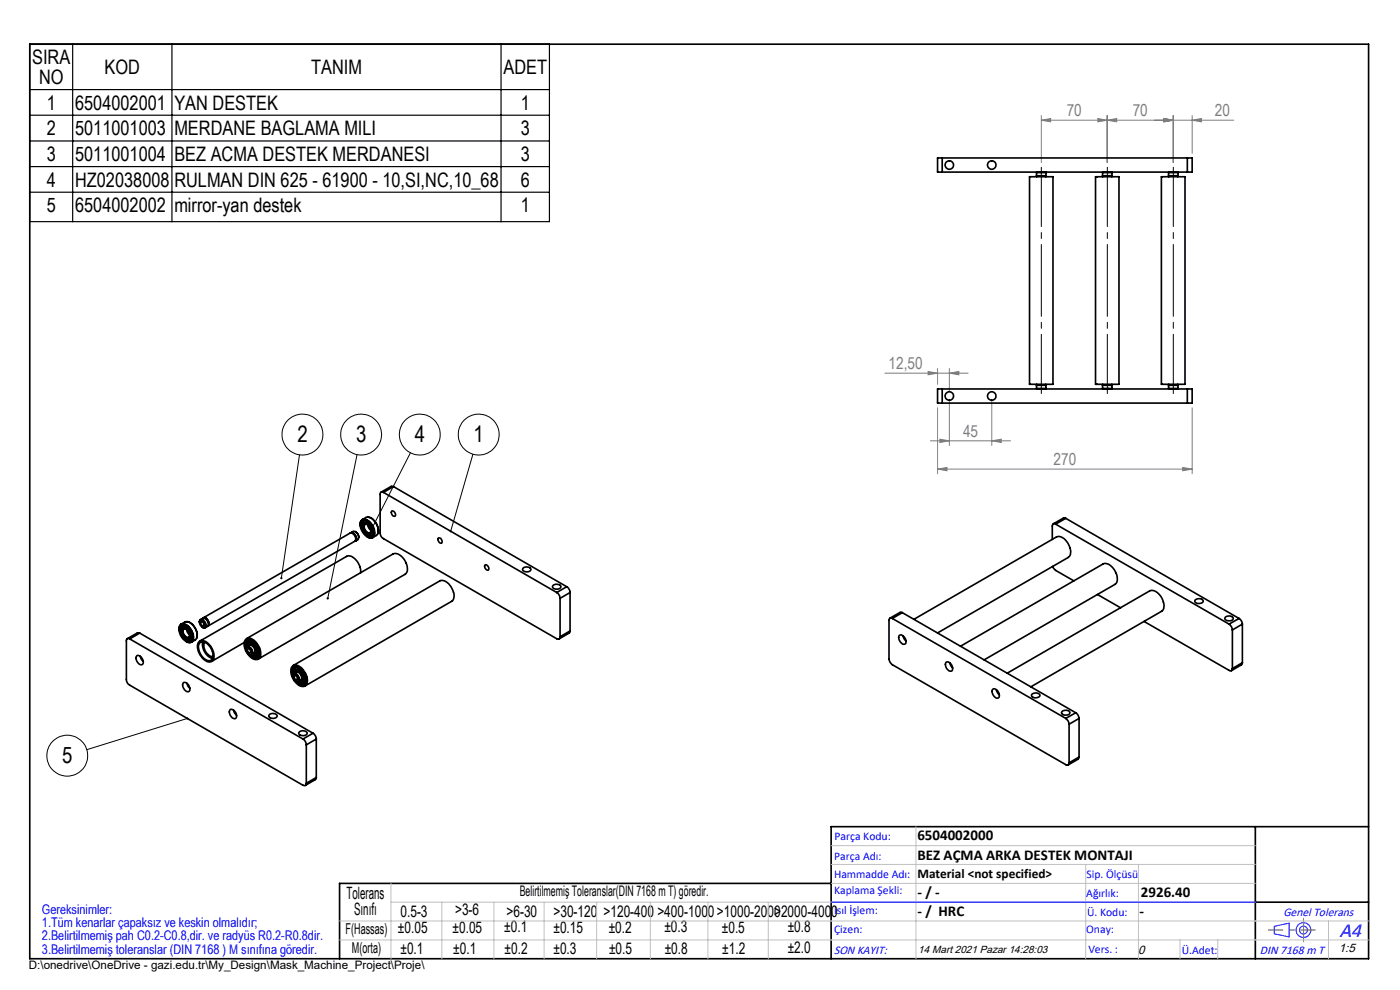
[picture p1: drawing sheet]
<svg xmlns="http://www.w3.org/2000/svg" width="297mm" height="210mm" viewBox="0 0 297 210" stroke-linecap="round" stroke-linejoin="round" font-family="sans-serif">
<g fill="none" stroke="#000" stroke-width=".21">
<path d="M63.5 96.5l-3.8 26.1M75.7 96.4l-6.2 30.5M87.1 96.1l-8 15.5M100.3 96.3l-4.7 16.4M39.8 152.4l-21.4 6.6"/>
<circle cx="64.2" cy="92.2" r="4.3"/>
<circle cx="76.6" cy="92.2" r="4.3"/>
<circle cx="89" cy="92.2" r="4.3"/>
<circle cx="101.6" cy="92.2" r="4.3"/>
<circle cx="14.3" cy="160.3" r="4.3"/>
</g>
<g fill="none" stroke="#00f" stroke-width=".21">
<path d="M176.3 191.4h90M270.3 196.5l3.2-.7v2.9l-3.2-.6z"/>
<circle cx="276.5" cy="197.3" r="1.57"/>
<circle cx="276.5" cy="197.3" r=".83"/>
</g>
<g fill="none" stroke="#808080" stroke-width=".21">
<path d="M220.9 25.5l2-.4v.8zM220.9 25.5h40.8M220.9 24.5v10M232.9 25.1l2 .4-2 .4zM234.9 25.5l2-.4v.8zM234.9 24.5v10M246.9 25.1l2 .4-2 .4zM248.9 24.5v10M252.9 25.5l2-.4v.8zM252.9 24.5v8M187.7 79.2h17.7M196.9 78.8l2 .4-2 .3z"/>
<path d="M198.9 78.2v3.3M201.4 79.2l2-.4v.7zM201.4 78.2v4.8M197.4 93.5h17M198.9 99.5l2-.3v.7zM198.9 86.5v14M198.9 99.5h54M199.4 93.2l2 .3-2 .4zM201.4 85v9.5M210.4 93.5l2-.3v.7zM210.4 85v9.5M250.9 99.2l2 .3-2 .4z"/>
<path d="M252.9 86.5v14"/>
</g>
<path d="M6.3 9.3h110.3v37.7h-110.3zM6.3 19h110.3M15.4 9.3v37.7M36.5 9.3v37.7M106.3 9.3v37.7M6.3 24.4h110.3M6.3 29.9h110.3M6.3 35.3h110.3M6.3 40.8h110.3" fill="none" stroke="#000" stroke-width=".25"/>
<path d="M220.9 35.5v48M234.9 35.5v48M248.9 35.5v48" fill="none" stroke="#000" stroke-width=".21" stroke-dasharray="15.2 1.3 1.3 1.3" stroke-dashoffset="2.7"/>
<path d="M6.3 9.4h284v194h-284zM266.3 175.4v28M290.3 175.4h-114v28M176.3 187.4h-104.3v16M266.3 191.4h24" fill="none" stroke="#000" stroke-width=".35"/>
<path d="M279 197.3h-9.9" fill="none" stroke="#f00" stroke-width=".21" stroke-dasharray="15.2 1.3 1.3 1.3" stroke-dashoffset="12.2"/>
<path d="M276.5 197.3v2.5M276.5 197.3v-2.5" fill="none" stroke="#808080" stroke-width=".21" stroke-dasharray="15.2 1.3 1.3 1.3"/>
<g fill="none" stroke="#c0c0c0" stroke-width=".21">
<path d="M176.3 179.4h90M194.3 175.4v28M72 199.4h218.3M72 195.4h218.3M82.9 187.4v16M82.9 191.4h183.4M93.7 191.4v12M104.8 191.4v12M115.4 191.4v12M126.6 191.4v12M138 191.4v12M150.2 191.4v12"/>
<path d="M163 191.4v12M176.3 183.4h90M176.3 187.4h90M230.3 183.4v20M241.5 183.4v20M250.3 199.4v4M258.3 199.4v4M281.8 195.4v8"/>
</g>
<path d="M59.5 122.4l-.1 .2 .3 .3v-.3v.3a.24 .24 0 0 0 .2-.3 .24 .24 0 0 0-.4-.2zM69.3 126.8l.2 .4v-.3v.3a.24 .24 0 0 0 .2-.4 .24 .24 0 0 0-.4 0zM79 111.4l-.1 .4h.1l.1-.2-.1 .2 .2 .1a.25 .25 0 0 0 .1-.4 .25 .25 0 0 0-.3-.1zM95.4 112.5l.1 .4 .1-.2-.1 .2a.23 .23 0 0 0 .3-.3 .23 .23 0 0 0-.4-.1zM39.6 152.3v.3a.23 .23 0 0 0 .3 0 .23 .23 0 0 0 .1-.3l-.2 .1 .2-.1-.2-.1z" fill="#000"/>
<g fill="#808080">
<path d="M252.9 25.5l2-.4v.8zM246.9 25.1l2 .4-2 .4zM246.9 25.1l2 .4-2 .4zM234.9 25.5l2-.4v.8zM232.9 25.1l2 .4-2 .4zM220.9 25.5l2-.4v.8z"/>
<path d="M198.9 99.5l2-.3v.7zM250.9 99.2l2 .3-2 .4zM199.4 93.2l2 .3-2 .4zM210.4 93.5l2-.3v.7zM196.9 78.8l2 .4-2 .3zM201.4 79.2l2-.4v.7z"/>
</g>
<g fill="none" stroke="#000" stroke-width=".35">
<path d="M199.9 33.5h-1v3h1M199.9 33.5v3M199.9 33.5h52M199.9 36.5h52M218.4 37.5h5v44h-5zM219.9 36.6h2M219.9 36.6v.7h2v-.7M219.9 37.3v.2M220 36.5l-.1 .1M221.8 36.5l.1 .1M221.9 37.3v.2M232.4 37.5h5v44h-5z"/>
<path d="M233.9 36.6v.7h2v-.7M233.9 36.6h2M233.9 37.3v.2M234 36.5l-.1 .1M235.8 36.5l.1 .1M235.9 37.3v.2M246.4 37.5h5v44h-5zM247.9 36.6v.7h2v-.7M247.9 36.6h2M247.9 37.3v.2M248 36.5l-.1 .1M249.8 36.5l.1 .1"/>
<path d="M249.8 37.3v.2M251.9 33.5h1v3h-1M251.9 33.5v3M199.9 82.5h-1v3h1M199.9 82.5v3M199.9 85.5h52M199.9 82.5h52M219.9 82.4h2M219.9 82.4v-.7h2v.7M219.9 82.4l.1 .1M219.9 81.5v.2M221.9 81.5v.2"/>
<path d="M221.9 82.4l-.1 .1M233.9 82.4h2M233.9 82.4v-.7h2v.7M233.9 82.4l.1 .1M233.9 81.5v.2M235.9 81.5v.2M235.9 82.4l-.1 .1M247.9 82.4h2M247.9 82.4v-.7h2v.7M247.9 82.4l.1 .1M247.9 81.5v.2M249.8 81.5v.2"/>
<path d="M249.9 82.4l-.1 .1M251.9 82.5h1v3h-1M251.9 82.5v3M74.4 113.1h.5M74.4 113.1h.1M74.9 113.1a1.11 1.11 0 0 1 .5 1.6M74.9 113.1a1.11 1.11 0 0 1 .5 1.7M75.4 114.7h.1M75.4 112.8a1.05 1.05 0 0 1 .7 1 1.05 1.05 0 0 1-.7 1M75.4 112.8l-.4-.1-.6 .3M75.4 112.8a1.3 1.3 0 0 1 .7 1.2M76.6 110.5a1.1 1.1 0 0 1 1.7 .2 2.83 2.83 0 0 1 .9 3.1 1.04 1.04 0 0 1-1.7-.2 2.8 2.8 0 0 1-.9-3.1z"/>
<path d="M76.8 110.7a1.2 1.2 0 0 1 1.8 .6 1.98 1.98 0 0 1 .2 2.4 1.86 1.86 0 0 1-2.1-1.6l-.1-.9zM76.9 110.2l-.4 .5-.1 .6M76.9 110.2a2.04 2.04 0 0 1 2.3 1.5 1.84 1.84 0 0 1-.1 2.3M76.9 110.2l.7-.4a1.84 1.84 0 0 1 2.2 1.1 2.14 2.14 0 0 1 0 2.7l-.7 .4M77.1 111.1l.1-.1a1.46 1.46 0 0 1 1.6 1.4 .68 .68 0 0 1-.2 .9 .68 .68 0 0 1-.9-.2 1.76 1.76 0 0 1-.6-2zM77.1 110.5a2.25 2.25 0 0 0 1.8 3.2h.1M77.4 111.2a1.25 1.25 0 0 1 1.1 1.9 1.23 1.23 0 0 1-1.1-1.9zM77.5 111.3a1.16 1.16 0 0 0 1 1.7M77.9 113.9l.7 .2 .5-.1M78 109.7a2.83 2.83 0 0 1 2.1 3.5M78 111.3l.2 .7 .5 .5M78.2 110.9l-.6-.1-.4 .2"/>
<path d="M79.1 112.5l-.1 .5-.4 .3M81.4 104.4a.43 .43 0 0 0-.6 0 .43 .43 0 0 0-.2 .5v8.1a1.38 1.38 0 0 0 .8 1.3l36.7 21.2a.44 .44 0 0 0 .5 0 .44 .44 0 0 0 .2-.4M81.4 104.4l36.7 21.3M83.1 108.4a.67 .67 0 0 1 .7 .4 .67 .67 0 0 1-.1 .7 .81 .81 0 0 1-.6-1.1zM83.5 103.2h-.5l-2.2 1.2M83.5 103.2l-2.1 1.2M83.5 103.2l36.7 21.3M92.9 114.2a.62 .62 0 0 1 .8 .2 .62 .62 0 0 1-.1 .8l-.5-.2zM102.9 119.8a.67 .67 0 0 1 .7 .4 .67 .67 0 0 1-.1 .8 .81 .81 0 0 1-.6-1.2zM223.9 111.2a.42 .42 0 0 0-.5-.1 .42 .42 0 0 0-.2 .5v2.8M223.9 111.2l36.8 21.2M226.1 110l-.5-.1-2.2 1.2"/>
<path d="M226.1 110l-2.2 1.2M226.1 110l36.8 21.2M27.5 135.5a.43 .43 0 0 0-.5 0 .43 .43 0 0 0-.2 .5v8.1a1.38 1.38 0 0 0 .7 1.2l36.8 21.3a.44 .44 0 0 0 .5 0 .44 .44 0 0 0 .2-.5M27.5 135.5l36.8 21.3M29.1 139.1a1.27 1.27 0 0 1 1.1 1.9 1.27 1.27 0 0 1-1.1-1.9zM29.6 134.3h-.5l-2.1 1.2M29.6 134.3l-2.1 1.2M29.6 134.3l36.8 21.2M29.8 139.2l.2 .6 .4 .5M38.2 132.7a1.23 1.23 0 0 1 1.9 .4 2.41 2.41 0 0 1 .5 3 1.77 1.77 0 0 1-2.2-1.2 2.4 2.4 0 0 1-.2-2.2zM38.4 132.4l-.3 .5-.1 .6M38.4 132.4a2.37 2.37 0 0 1 2.6 2.2v1l-.4 .6"/>
<path d="M38.4 132.4l.8-.4a1.55 1.55 0 0 1 1.9 .8 2.16 2.16 0 0 1 .3 3l-.8 .4M38.5 132.7a2.05 2.05 0 0 1 2.2 2 .89 .89 0 0 1-.2 1.2 .89 .89 0 0 1-1.2-.2 2.31 2.31 0 0 1-.8-3zM38.7 133.3a1.02 1.02 0 0 1 1.5 .7l.2 .6a.68 .68 0 0 1-.2 .9 .68 .68 0 0 1-1-.2 1.81 1.81 0 0 1-.5-2zM38.7 132.7a2.33 2.33 0 0 0 1.3 3.1h.5M38.9 133.4a1.25 1.25 0 0 1 1.1 1.8 1.23 1.23 0 0 1-1.1-1.8zM39 133.4a1.16 1.16 0 0 0 1 1.8M39.5 136.1l.7 .2 .4-.1M39.6 131.9a2.82 2.82 0 0 1 2.1 3.5M39.6 133.5l.1 .5 .5 .6M39.8 133.1l-.6-.1-.4 .2M40.7 134.7l-.1 .5-.5 .3M42.1 136.2a1.38 1.38 0 0 1 2.1 .3 3.2 3.2 0 0 1 .9 3.7 1.5 1.5 0 0 1-2.1-.6 3.1 3.1 0 0 1-.9-3.4z"/>
<path d="M42.3 132a.48 .48 0 0 1 .3-.6 .48 .48 0 0 1 .6 .2 1.01 1.01 0 0 1 .3 1.6l-.6-.1M42.3 136.4a1.33 1.33 0 0 1 2 .5 2.53 2.53 0 0 1 .6 3.1 1.94 1.94 0 0 1-2.5-1.4l-.3-1.4zM42.4 131.6a.96 .96 0 0 1 1 .5 .96 .96 0 0 1-.1 1 1.1 1.1 0 0 1-.9-1.5zM42.5 131.4l.5-.2a1.15 1.15 0 0 1 1 1.7l-.5 .3M42.7 131.9a.61 .61 0 0 1 .5 .9 .58 .58 0 0 1-.5-.9zM43.1 136.1a3.1 3.1 0 0 0 2 3.6M43.1 131l31.2-17.9a1.13 1.13 0 0 1 .9 1.7l-31 18M43.2 131.1h.4M43.2 131.1h-.1M43.4 136.2a2.31 2.31 0 0 0 1.8 3.1M43.6 131.1a1.15 1.15 0 0 1 .5 1.7M43.6 131.1a1.07 1.07 0 0 1 .5 1.7"/>
<path d="M43.6 131.1h-.5M51.8 136.3l-6.9 4M52.1 135.7a1.4 1.4 0 0 1 2.1 .4 3 3 0 0 1 .8 3.6 1.59 1.59 0 0 1-2.2-.6 2.94 2.94 0 0 1-.7-3.4zM52.2 137.8a1.52 1.52 0 0 1 .5-2.2 2.88 2.88 0 0 1 2.2 3.7 1.29 1.29 0 0 1-1.9-.3l-.3-.3M52.3 136a1.12 1.12 0 0 1 1.7 .2 2.74 2.74 0 0 1 .8 3.1 1.2 1.2 0 0 1-1.7-.2l-.3-.3a.5 .5 0 0 0 .7 0 .5 .5 0 0 0 .1-.7 .99 .99 0 0 0-1.3-.9l-.1 .5-.2-1zM52.3 137.3a.9 .9 0 0 1 .3-1.2 .9 .9 0 0 1 1.2 .2 2.23 2.23 0 0 1 .8 2.8l-.6 .2-.8-.4M52.3 135.5l31.1-18a2.71 2.71 0 0 1 2.9 2.4l.1 1.1-.3 .7-31.3 18.1M52.4 137.3a1.05 1.05 0 0 1 .9 1.5 1.02 1.02 0 0 1-.9-1.5zM52.5 135.7l-.4 .4v.9M52.6 137.6a.5 .5 0 0 1 .5 .3 .5 .5 0 0 1-.1 .6l-.5-.4zM52.6 137a.64 .64 0 0 1 .5-.6 .64 .64 0 0 1 .7 .3 1.36 1.36 0 0 1 .3 2.2l-.5-.1M52.7 136l-.2 .4v.7"/>
<path d="M52.9 136.4l.5-.1 .7 .3M52.9 136.9a1.15 1.15 0 0 1 1 1.7M52.9 136.9a.78 .78 0 0 1 1.2 .5l.2 1-.4 .2M52.9 136.9l-.5 .3M53.1 136.8h.3M53.1 136.8h.1M53.4 136.8a1.24 1.24 0 0 1 .6 1.7M53.4 136.8a1.11 1.11 0 0 1 .6 1.7M53.4 136.8h-.4M53.5 138.8l.5 .3 .6 .1M53.6 139.4l.6 .2 .5-.1M53.9 138.6l-.5 .3"/>
<path d="M54 138.5h.1M54.7 137.6v.8l-.5 .4M76.5 121.5a3.4 3.4 0 0 0-2.6-3.6l-31.5 18.1M111 120.5a1.12 1.12 0 0 1 1.6 .3 1.03 1.03 0 0 1-1.8-.1zM117.4 124.1a1.12 1.12 0 0 1 1.6 .4 1.03 1.03 0 0 1-1.8-.1zM118.1 125.7a1.6 1.6 0 0 1 .7 1.2M118.8 126.9v8.2M120.2 124.5a1.6 1.6 0 0 1 .7 1.2M120.2 124.5l-2.1 1.2M120.9 133.8l-.1 .4-2.2 1.3M120.9 125.7l-2.1 1.2M120.9 133.8l-2.1 1.3"/>
<path d="M120.9 125.7v8.1M189.3 131.2a.42 .42 0 0 0-.5-.1 .42 .42 0 0 0-.2 .5v8.2a1.6 1.6 0 0 0 .7 1.2l36.8 21.2a.42 .42 0 0 0 .5 .1 .42 .42 0 0 0 .2-.5M189.3 131.2l36.8 21.2M190.7 134.8a1.06 1.06 0 0 1 1.5 1.1 .54 .54 0 0 1-.2 .7 .54 .54 0 0 1-.8-.2l-.5-.7zM191.4 130l-.5-.1-2.1 1.2M191.4 130l-2.1 1.2M191.4 130l36.8 21.2M191.6 134.9l.2 .6 .4 .5M193.9 131.4l30.2-17.5a2.24 2.24 0 0 1 2.6 1.5 2.19 2.19 0 0 1-.1 2.8l-27.7 16.1M203.8 137.1l30.2-17.5a2.71 2.71 0 0 1 2.9 2.4l.1 1.1-.1 .5-.4 .4-27.7 16M223.3 120.1l.6 .9 3.9 2.2M232.8 126.1l4.9 2.8"/>
<path d="M242.7 131.8l18 10.4a.42 .42 0 0 0 .5 .1 .42 .42 0 0 0 .2-.5M253.5 127.3a1.08 1.08 0 0 1 1.8 .3 1.07 1.07 0 0 1-1.8-.1zM260 130.9a1.06 1.06 0 0 1 1.6 .3 1.07 1.07 0 0 1-1.8 0zM260.7 132.4a1.6 1.6 0 0 1 .7 1.2M261.4 133.6v8.2M262.9 131.2l.6 .7 .1 .5M262.9 131.2l-2.2 1.2M263.6 132.4l-2.2 1.2M263.6 132.4v8.2M39 144.8a1.27 1.27 0 0 1 1.1 1.9 1.27 1.27 0 0 1-1.1-1.9zM39.7 144.9l.2 .6 .4 .5M48.9 150.5a1.27 1.27 0 0 1 1.1 1.9 1.27 1.27 0 0 1-1.1-1.9z"/>
<path d="M49.6 150.7l.2 .6 .4 .4M57.2 151.5a1.12 1.12 0 0 1 1.6 .4 1.03 1.03 0 0 1-1.8-.1zM62.1 141.2a1.87 1.87 0 0 1 2.5 1.2 2.22 2.22 0 0 1 .1 3.1 2.45 2.45 0 0 1-2.7-1.8 2.14 2.14 0 0 1 .1-2.5zM62.1 143.5a1.57 1.57 0 0 1 .5-2.2 2.81 2.81 0 0 1 2.2 3.7 1.25 1.25 0 0 1-1.9-.3l-.2-.2M62.2 141.7a1.14 1.14 0 0 1 1.7 .2 2.69 2.69 0 0 1 .8 3.1 1.32 1.32 0 0 1-1.9-.5 .46 .46 0 0 0 .6 .1 .46 .46 0 0 0 .1-.6 1.1 1.1 0 0 0-1.2-1.1l-.2 .5-.2-1.2zM62.2 143.1a.78 .78 0 0 1 1.1 .7 .52 .52 0 0 1-.2 .8 .52 .52 0 0 1-.7-.4l-.2-.5zM62.2 143a.9 .9 0 0 1 .3-1.2 .9 .9 0 0 1 1.2 .2 2.31 2.31 0 0 1 .8 2.8l-.6 .2-.8-.4M62.2 141.2l31.1-18a2.26 2.26 0 0 1 2.6 1.6 2.09 2.09 0 0 1-.1 2.8l-31.1 17.9M62.3 142.9l.5-.3a1.13 1.13 0 0 1 1 1.7M62.4 141.4l-.3 .4-.2 .6M62.5 142.8a.63 .63 0 0 1 .4-.7 .63 .63 0 0 1 .7 .3 1.46 1.46 0 0 1 .4 2.2l-.5-.1M62.5 143.3a.5 .5 0 0 1 .5 .3 .5 .5 0 0 1-.1 .6l-.4-.3z"/>
<path d="M62.7 141.7l-.3 .5v.6M62.8 142.2l.6-.2 .4 .2M62.8 142.6a.76 .76 0 0 1 1.2 .4 .73 .73 0 0 1-.2 1.3M62.9 142.5h.6M62.9 142.5h.1M63 142.5l.5 .1M63.4 144.5l.5 .3 .6 .1M63.5 145.1l.6 .2 .5-.1M63.5 142.6a1.13 1.13 0 0 1 .4 1.6M63.5 142.5a1.04 1.04 0 0 1 .4 1.7M63.5 155.2a1.12 1.12 0 0 1 1.7 .4 1.03 1.03 0 0 1-1.8-.1zM63.8 144.3l-.5 .3"/>
<path d="M64 144.2h.1M64.3 156.8a1.6 1.6 0 0 1 .7 1.2M64.7 143.8l-.1 .4-.5 .3M65 158v8.1M66.4 155.5a1.6 1.6 0 0 1 .7 1.3M66.4 155.5l-2.1 1.3M67.1 156.8l-2.1 1.2M67.1 156.8v8.1M200.7 140.5a1.15 1.15 0 0 1 1.4 1.3 .59 .59 0 0 1-.5 .6 .59 .59 0 0 1-.7-.5l-.3-.7zM201.5 140.6l.2 .6 .4 .5M210.6 146.3a.96 .96 0 0 1 1.3 .7l.1 .3a.6 .6 0 0 1-.4 .8 .6 .6 0 0 1-.7-.4l-.4-.8zM211.4 146.3l.1 .3 .5 .8"/>
<path d="M213.7 142.8l30.2-17.5a2.66 2.66 0 0 1 2.9 2.4l.1 1.4-.3 .5-27.9 16.1M218.9 147.3a1.08 1.08 0 0 1 1.7 .3 1.07 1.07 0 0 1-1.8-.1zM225.4 150.9a1.06 1.06 0 0 1 1.6 .3 1.07 1.07 0 0 1-1.8 0zM226.1 152.4a1.6 1.6 0 0 1 .7 1.2M226.8 153.6v8.2M228.2 151.2l.5 .5 .2 .7M228.2 151.2l-2.1 1.2M228.9 152.4l-2.1 1.2M228.9 152.4v8.2M263.6 140.6l-.1 .4-2.3 1.3M263.6 140.6l-2.2 1.2M67.1 164.9l-.1 .4-2.2 1.3"/>
<path d="M67.1 164.9l-2.1 1.2M228.9 160.6l-.2 .4-2.1 1.3M228.9 160.6l-2.1 1.2"/>
<circle cx="201.4" cy="35" r=".9"/>
<circle cx="210.4" cy="35" r=".9"/>
<circle cx="201.4" cy="84" r=".9"/>
<circle cx="210.4" cy="84" r=".9"/>
</g>
<g font-size="4.8">
<text x="63.1" y="93.7">2</text>
<text x="75.5" y="93.7">3</text>
<text x="88" y="93.7">4</text>
<text x="100.5" y="93.7">1</text>
<text x="13.2" y="161.8">5</text>
</g>
<text font-size="4.4" fill="#00f" x="284.2" y="198.7">A4</text>
<g font-size="4.2">
<text x="6.8" y="13.6">SIRA</text>
<text x="8.3" y="17.8">NO</text>
<text x="22.2" y="15.7">KOD</text>
<text x="66" y="15.7">TANIM</text>
<text x="106.8" y="15.7">ADET</text>
<text x="9.9" y="23.3">1</text>
<text x="15.9" y="23.3">6504002001</text>
<text x="37" y="23.3">YAN DESTEK</text>
<text x="110.5" y="23.3">1</text>
<text x="9.9" y="28.7">2</text>
<text x="15.9" y="28.7">5011001003</text>
<text x="37" y="28.7">MERDANE BAGLAMA MILI</text>
<text x="110.5" y="28.7">3</text>
<text x="9.9" y="34.2">3</text>
<text x="15.9" y="34.2">5011001004</text>
<text x="37" y="34.2">BEZ ACMA DESTEK MERDANESI</text>
<text x="110.5" y="34.2">3</text>
<text x="9.9" y="39.6">4</text>
<text x="15.9" y="39.6">HZ02038008</text>
<text x="37" y="39.6">RULMAN DIN 625 - 61900 - 10,SI,NC,10_68</text>
<text x="110.5" y="39.6">6</text>
<text x="9.9" y="45.1">5</text>
<text x="15.9" y="45.1">6504002002</text>
<text x="37" y="45.1">mirror-yan destek</text>
<text x="110.5" y="45.1">1</text>
</g>
<g font-size="3.6">
<text x="73.5" y="190.7">Tolerans</text>
<text x="75.1" y="194.1">Sınıfı</text>
</g>
<g font-size="3.5" fill="#808080">
<text x="226.3" y="24.7">70</text>
<text x="240.3" y="24.7">70</text>
<text x="257.7" y="24.7">20</text>
<text x="188.5" y="78.4">12,50</text>
<text x="204.3" y="92.7">45</text>
<text x="223.5" y="98.7">270</text>
</g>
<g font-size="3.4">
<text x="84.4" y="198">±0.05</text>
<text x="85" y="194.4">0.5-3</text>
<text x="96" y="197.8">±0.05</text>
<text x="96.5" y="194.2">&gt;3-6</text>
<text x="107" y="197.8">±0.1</text>
<text x="107.5" y="194.5">&gt;6-30</text>
<text x="117.4" y="194.5">&gt;30-120</text>
<text x="117.4" y="197.9">±0.15</text>
<text x="128" y="194.5">&gt;120-400</text>
<text x="129.1" y="197.8">±0.2</text>
<text x="139.5" y="194.5">&gt;400-1000&gt;1000-2000&gt;2000-4000</text>
<text x="140.9" y="197.8">±0.3</text>
<text x="153.1" y="197.8">±0.5</text>
<text x="167.1" y="197.7">±0.8</text>
<text x="85" y="202.3">±0.1</text>
<text x="96.2" y="202.3">±0.1</text>
<text x="107" y="202.3">±0.2</text>
<text x="117.4" y="202.4">±0.3</text>
<text x="129.2" y="202.3">±0.5</text>
<text x="141" y="202.3">±0.8</text>
<text x="153.2" y="202.3">±1.2</text>
<text x="167.1" y="202.2">±2.0</text>
</g>
<g font-size="3.2">
<text x="194.6" y="178.2">6504002000</text>
<text x="194.6" y="182.4">BEZ AÇMA ARKA DESTEK MONTAJI</text>
<text x="194.6" y="190.2">- / -</text>
<text x="242" y="190.2">2926.40</text>
<text x="194.6" y="194.3">- / HRC</text>
<text x="241.7" y="194.3">-</text>
<text x="73.3" y="198.1">F(Hassas)</text>
<text x="74.7" y="202.2">M(orta)</text>
</g>
<text font-size="3.1" x="110.3" y="190.1">Belirtilmemiş Toleranslar(DIN 7168 m T) göredir.</text>
<text font-size="2.8" x="194.6" y="186.2">Material &lt;not specified&gt;</text>
<g font-size="2.8" fill="#0000e8">
<text x="8.9" y="193.8">Gereksinimler:</text>
<text x="8.9" y="196.6">1.Tüm kenarlar çapaksız ve keskin olmalıdır;</text>
<text x="8.9" y="199.5">2.Belirtilmemiş pah C0.2-C0.8,dir. ve radyüs R0.2-R0.8dir.</text>
<text x="8.9" y="202.3">3.Belirtilmemiş toleranslar (DIN 7168 ) M sınıfına göredir.</text>
</g>
<g font-size="2.6" fill="#00f">
<text x="272.3" y="194.3">Genel Tolerans</text>
<text x="176.9" y="202.3">SON KAYIT:</text>
<text x="267.3" y="202.3">DIN 7168 m T</text>
</g>
<g font-size="2.6">
<text x="241.4" y="202.3">0</text>
<text x="284" y="202">1:5</text>
</g>
<g font-size="2.5" fill="#00f">
<text x="177" y="178.2">Parça Kodu:</text>
<text x="177" y="182.4">Parça Adı:</text>
<text x="176.9" y="186.2">Hammadde Adı:</text>
<text x="177" y="189.7">Kaplama Şekli:</text>
<text x="230.5" y="190.2">Ağırlık:</text>
<text x="230.5" y="186.2">Sip. Ölçüsü</text>
<text x="176.9" y="193.9">Isıl İşlem:</text>
<text x="177" y="197.8">Çizen:</text>
<text x="230.4" y="197.8">Onay:</text>
<text x="230.6" y="194.3">Ü. Kodu:</text>
<text x="230.9" y="202.1">Vers. :</text>
<text x="250.7" y="202.3">Ü.Adet:</text>
</g>
<text font-size="2.5" x="6.1" y="205.5">D:\onedrive\OneDrive - gazi.edu.tr\My_Design\Mask_Machine_Project\Proje\</text>
<text font-size="2.2" x="194.8" y="202.1">14 Mart 2021 Pazar 14:28:03</text>
</svg>
